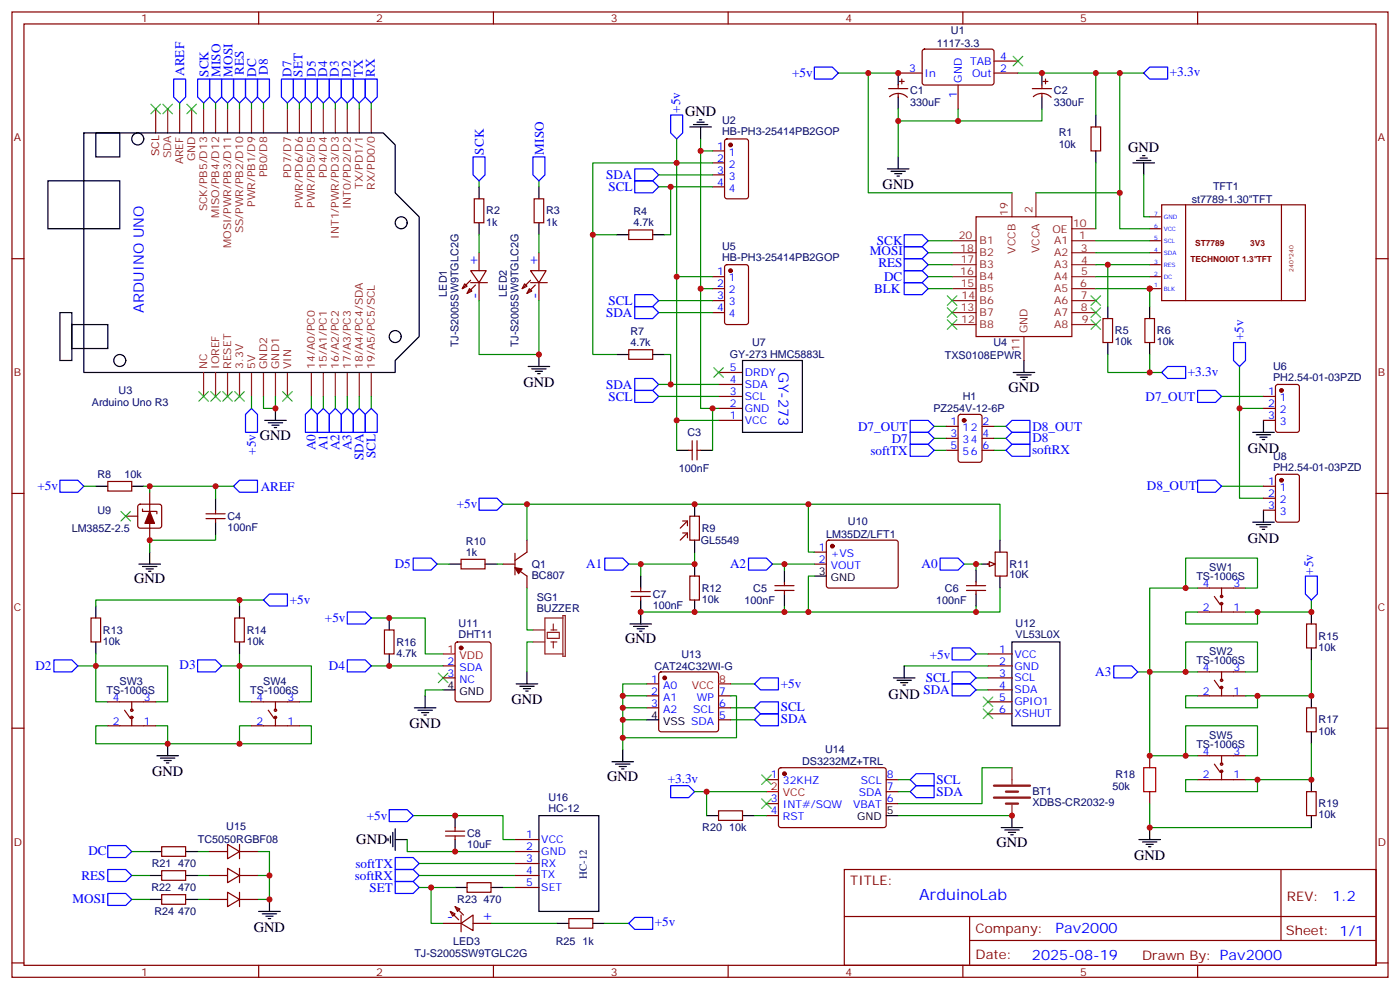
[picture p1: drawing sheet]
<svg xmlns="http://www.w3.org/2000/svg" width="412mm" height="292mm" viewBox="0 0 412 292" stroke-linecap="round" stroke-linejoin="round" font-family="sans-serif">
<g fill="none" stroke="#870000" stroke-width=".35">
<path d="M3.5 3.5h405.4v284.4h-405.4zM7.1 7.1h398.2v277.2h-398.2zM76.2 3.5v3.6M145.3 3.5v3.6M214.5 3.5v3.6M271.9 14.7l.4-.2h20.1l.4 .7-.1 9.4-.6 .4h-20l-.5-.7v-9.1zM283.6 3.5v3.6M292.8 18h7.1M352.8 3.5v3.6M264.6 21.5h7M282.2 25v7.1M292.8 21.5h7.1"/>
<path d="M304.1 26.1h5.6M304.4 28.5a3.8 3.8 0 0 1 5.2 .2M306.9 25v1.1M306.9 27.5v1.1M307.3 24h1.4M308 23.3v1.4M3.5 76.2h3.6M287.5 63.9h28.2v35.2h-28.2zM338.7 74.4h3.1M338.7 78h3.1M338.7 70.9h3.1M338.7 67.4h3.1"/>
<path d="M338.7 63.9h3.1M342.2 60.3h42.3v28.2h-42.3zM349.2 60.3v28.2M377.5 60.3v28.2M405.3 76.2h3.6M338.7 81.5h3.1M338.7 85h3.1M3.5 145.3h3.6M155.2 159.1v3.5l-3.5 2.5M405.3 145.3h3.6M135.8 164.7h7.1v2.9h-7.1zM148.2 166.2h3.5"/>
<path d="M151.7 163v6.3M151.7 167.2l3.5 2.5v3.5M284.7 173.9h5.6M284.7 172.5h5.6M287.5 171.4v1.1M287.5 173.9v1.1M290.7 166.2h1.8M293.2 162.6h3.5v7.1h-3.5zM3.5 214.5h3.6M405.3 214.5h3.6M248.7 256.1h156.6v28.2h-156.6zM377.3 256.1v20.9"/>
<path d="M248.7 270h156.5M285.6 277h119.6M285.6 270v14.1M3.5 283.6h3.6M76.2 284.3v3.6M145.3 284.3v3.6M214.5 284.3v3.6M283.6 284.3v3.6M352.8 284.3v3.6M405.3 283.6h3.6"/>
</g>
<g fill="none" stroke="#8c2424" stroke-width=".35">
<path d="M52.9 32.1v7.1M56.4 32.1v7.1M60 32.1v7.1M63.5 32.1v7.1M67 32.1v7.1M70.6 32.1v7.1M74.1 32.1v7.1M77.6 32.1v7.1M84.7 32.1v7.1M88.2 32.1v7.1M91.7 32.1v7.1M95.2 32.1v7.1"/>
<path d="M98.8 32.1v7.1M102.3 32.1v7.1M105.8 32.1v7.1M109.4 32.1v7.1M298.1 56.8v7.1M305.2 56.8v7.1M280.5 70.9h7M280.5 74.4h7M280.5 78h7M315.7 70.9h7.1M315.7 74.4h7.1M315.7 78h7.1"/>
<path d="M315.7 67.4h7.1M280.5 81.5h7M280.5 85h7M280.5 88.5h7M280.5 92.1h7M280.5 95.6h7M301.6 99.1v7.1M315.7 81.5h7.1M315.7 85h7.1M315.7 88.5h7.1M315.7 92.1h7.1M315.7 95.6h7.1"/>
<path d="M60 109.7v7.1M63.5 109.7v7.1M67 109.7v7.1M70.6 109.7v7.1M74.1 109.7v7.1M77.6 109.7v7.1M81.1 109.7v7.1M84.7 109.7v7.1M91.7 109.7v7.1M95.2 109.7v7.1M98.8 109.7v7.1M102.3 109.7v7.1"/>
<path d="M105.8 109.7v7.1M109.4 109.7v7.1M157 185.6h3.5M157 189.1h3.5M161.2 186.3h3.5v1.7h-3.5zM162.3 185.6h1.7M162.3 189.1h1.7M163 183.8v1.8M163 189.1v1.8M165.8 182h-5.3v10.6h5.3M165.8 181.3h.7v12h-.7z"/>
</g>
<path d="M49.4 32.1v7.1" fill="none" stroke="#933" stroke-width=".35"/>
<path d="M45.9 32.1v7.1" fill="none" stroke="#900" stroke-width=".35"/>
<g fill="none" stroke="#000" stroke-width=".35">
<path d="M24.7 39.2h88.2l3.5 3.5v14.1l7.1 7.1v35.2l-7.1 7.1v3.5h-91.7zM28.2 39.2h7.1v7h-7.1zM306.9 21.5v3.5M306.9 28.6v3.5M14.1 53.3h21.2v14.1h-21.2zM261.4 49.7h6.4M262.5 50.4h4.2M263.5 51.2h2.1M264.2 51.9h.7M264.6 46.2v3.5M333.7 48h6.4M334.8 47.3h4.2"/>
<path d="M335.8 46.6h2.2M336.5 45.9h.8M336.9 48v3.5M17.6 92.1h3.6v14.1h-3.6zM21.2 95.6h10.5v7.1h-10.5zM298.4 109.7h6.4M299.5 110.4h4.2M300.6 111.1h2.1M301.3 111.8h.7M301.6 106.2v3.5M294.6 159.1v3.5M132.3 166.2h3.5"/>
<path d="M142.9 166.2h3.5M287.5 167.9v3.5M287.5 175v3.5M289.3 166.2h3.5M294.6 169.7v3.5M155.2 197.9v3.5M185.6 183.8h6.3M186.6 184.5h4.3M187.7 185.2h2.1M188.4 185.9h.7M188.7 180.3v3.5M152 201.4h6.4"/>
<path d="M153.1 202.1h4.2M154.2 202.8h2.1M154.9 203.6h.7"/>
<circle cx="40.6" cy="40.9" r="1.76"/>
<circle cx="118.2" cy="65.6" r="1.76"/>
<circle cx="116.4" cy="99.1" r="1.76"/>
<circle cx="35.3" cy="106.2" r="1.76"/>
</g>
<g fill="none" stroke="#008700" stroke-width=".35">
<path d="M63.5 30.3v1.8M67 30.3v1.8M74.1 30.3v1.8M91.7 30.3v1.8M95.2 30.3v1.8M98.8 30.3v1.8M102.3 30.3v1.8M336.9 51.5v12.4h1.8M74.1 116.8v3.5M91.7 116.8v3.5M148.2 148.5h7v10.6M155.2 148.5h139.4v10.6"/>
<path d="M128.8 166.2h3.5M146.4 166.2h1.8M155.2 173.2v12.4h1.8M185.2 166.2h3.5M204.6 162.6v3.6h-15.9v3.5M294.6 173.2v7.1h-105.9M157 189.1h-1.8v8.8"/>
</g>
<g fill="none" stroke="#00f" stroke-width=".35">
<path d="M239.9 19.8h5.3l1.7 1.7-1.7 1.8h-5.3zM58.2 23.3h3.5v5.3l-1.7 1.7-1.8-1.7zM61.7 23.3h3.6v5.3l-1.8 1.7-1.8-1.7zM65.3 23.3h3.5v5.3l-1.8 1.7-1.7-1.7zM72.3 23.3h3.5v5.3l-1.7 1.7-1.8-1.7zM90 23.3h3.5v5.3l-1.8 1.7-1.7-1.7zM93.5 23.3h3.5v5.3l-1.8 1.7-1.7-1.7zM97 23.3h3.5v5.3l-1.7 1.7-1.8-1.7zM100.5 23.3h3.6v5.3l-1.8 1.7-1.8-1.7zM266.3 69.1h5.3l1.8 1.8-1.8 1.8h-5.3zM266.3 72.7h5.3l1.8 1.7-1.8 1.8h-5.3zM266.3 76.2h5.3l1.8 1.8-1.8 1.7h-5.3z"/>
<path d="M266.3 79.7h5.3l1.8 1.8-1.8 1.8h-5.3zM74.1 120.3l1.7 1.8v5.3h-3.5v-5.3zM91.7 120.3l1.8 1.8v5.3h-3.5v-5.3zM102.3 120.3l1.8 1.8v5.3h-3.6v-5.3zM141.1 146.8h5.3l1.8 1.7-1.8 1.8h-5.3zM121.7 164.4h5.3l1.8 1.8-1.8 1.7h-5.3zM178.2 164.4h5.2l1.8 1.8-1.8 1.7h-5.2z"/>
</g>
<path d="M151.7 167.2l2.1 .4-1 1.4z" fill="#870000" stroke="#870000" stroke-width=".35"/>
<path d="M291.4 165.5l1.8 .7-1.8 .7z" fill="#f0f0f0" stroke="#870000" stroke-width=".35"/>
<g fill="none" stroke="#000" stroke-width=".35">
<path d="M203.2 37.4h6.3M204.3 36.7h4.2M205.3 36h2.1M206 35.3h.7M206.4 37.4v3.5M264.6 21.5v3.5M264.6 28.6v3.5M322.8 33.9v3.5M141.1 55v3.6M158.7 55v3.6M322.8 44.4v3.6M141.1 65.6v3.5"/>
<path d="M158.7 65.6v3.5M181.7 69.1h3.5M192.3 69.1h3.5M326.3 90.3v3.5M338.7 90.3v3.5M155.6 107.9h6.3M156.6 108.7h4.3M157.7 109.4h2.1M158.4 110.1h.7M158.7 104.4v3.5M181.7 104.4h3.5M192.3 104.4h3.5"/>
<path d="M218.7 106.2h17.7v21.2h-17.7zM326.3 100.9v3.5M338.7 100.9v3.5M78 123.8h6.3M79 124.5h4.3M80.1 125.2h2.1M80.8 125.9h.7M81.1 120.3v3.5M199.3 132.6h3.5M206.4 132.6h3.5M369 127.4h6.4M370.1 128.1h4.2"/>
<path d="M371.1 128.8h2.1M371.8 129.5h.7M372.2 123.8v3.6M28.2 143.2h3.5M38.8 143.2h3.5M63.5 146.8v3.5M63.5 153.8v3.5M204.6 148.5v3.5M204.6 159.1v3.5M369 153.8h6.4M370.1 154.5h4.2M371.1 155.2h2.1"/>
<path d="M371.8 155.9h.7M372.2 150.3v3.5M28.2 178.5v3.5M40.9 166.2h6.4M42 166.9h4.2M43 167.6h2.2M43.7 168.3h.7M44.1 162.6v3.6M70.6 178.5v3.5M188.7 169.7v3.5M188.7 176.7v3.6M204.6 166.2v3.5"/>
<path d="M204.6 176.7v3.6M231.1 167.9v3.5M231.1 175v3.5M239.9 169.7h3.5M28.2 189.1v3.5M70.6 189.1v3.5M114.7 182v3.6M114.7 192.6v3.5M263.2 199.7h6.3M266.3 196.1v3.6M298.1 189.1h14.1v24.7h-14.1zM386.3 180.3v3.5"/>
<path d="M386.3 190.9v3.5M49.4 219.1v3.5M122.1 208.5h6.3M123.1 209.2h4.3M124.2 209.9h2.1M124.9 210.6h.7M125.2 205v3.5M130.5 203.2h3.6M190.5 212h3.5M264.2 200.4h4.3M265.3 201.1h2.1M266 201.8h.7"/>
<path d="M386.3 205v3.5M386.3 215.5v3.6M46.2 222.6h6.4M47.3 223.3h4.2M48.3 224h2.1M49 224.7h.7M180.3 224.4h6.3M181.3 225.1h4.3M182.4 225.8h2.1M183.1 226.5h.7M183.4 220.8v3.6M386.3 229.7v3.5"/>
<path d="M44.1 250.8h3.5M44.1 257.9h3.5M54.7 250.8h3.5M54.7 257.9h3.5M114.3 246.9v.7M115 246.2v2.2M115.7 245.2v4.2M116.4 247.3h3.5M116.4 244.1v6.4M134.1 240.2v3.6M134.1 247.3v3.5M158.7 240.2h17.7v28.3h-17.7z"/>
<path d="M208.1 240.2h3.6M218.7 240.2h3.5M261.1 240.2h3.5M294.9 243.8h6.4M296 244.5h4.2M297 245.2h2.2M297.7 245.9h.7M298.1 240.2v3.6M335.5 247.3h6.3M336.5 248h4.3M337.6 248.7h2.1M338.3 249.4h.7"/>
<path d="M338.7 243.8v3.5M386.3 240.2v3.6M44.1 264.9h3.5M54.7 264.9h3.5M76.2 268.5h6.3M77.3 269.2h4.2M78.3 269.9h2.1M79 270.6h.7M79.4 264.9v3.6M134.1 261.4h3.5M144.6 261.4h3.6M164 272h3.6"/>
<path d="M174.6 272h3.6"/>
</g>
<g fill="none" stroke="#870000" stroke-width=".35">
<path d="M261.8 26.1h5.6M262 28.5a3.8 3.8 0 0 1 5.3 .2M264.6 25v1.1M264.6 27.5v1.1M264.9 24h1.4M265.6 23.3v1.4M321.4 37.4h2.8v7h-2.8zM139.7 58.6h2.8v7h-2.8zM157.3 58.6h2.9v7h-2.9zM209.9 44.4h3.5M209.9 48h3.5M209.9 51.5h3.5"/>
<path d="M209.9 55h3.5M213.7 41.1l.4-.2h5.7l.6 .5 .1 16.5-.5 .6-5.9 .1-.6-.5-.1-16.5zM138.6 79.7h4.6l-2.1 3.6zM141.1 74.4v5.3M156.3 79.7h4.6l-2.2 3.6zM158.7 74.4v5.3M185.2 67.7h7.1v2.9h-7.1zM213.7 78.2l.4-.2h5.7l.6 .4 .1 16.5-.5 .6-5.9 .1-.6-.5-.1-16.4zM136.9 83.6l.7 .7-1.4 .7zM138.3 85l.7 .7-1.4 .7zM138.6 82.5l-2.4 2.5M138.6 83.3h5"/>
<path d="M140.1 84l-2.5 2.4M141.1 83.3v5.2M154.5 83.6l.7 .7-1.4 .7zM155.9 85l.7 .7-1.4 .7zM156.3 83.3h4.9M156.3 82.5l-2.5 2.5M157.7 84l-2.5 2.4M158.7 83.3v5.2M209.9 81.5h3.5M209.9 85h3.5M209.9 88.5h3.5M209.9 92.1h3.5"/>
<path d="M324.9 93.8h2.8v7.1h-2.8zM337.3 93.8h2.8v7.1h-2.8zM185.2 103h7.1v2.8h-7.1zM211.7 116.8h7M211.7 113.2h7M211.7 109.7h7M372.2 116.8h3.5M375.9 113.4l.5-.2h5.7l.6 .5 .1 12.9-.5 .7-5.9 .1-.6-.5-.1-13zM202.8 132.6h1.1M203.9 129.8v5.7M205.3 132.6h1.1M205.3 129.8v5.7"/>
<path d="M211.7 123.8h7M211.7 120.3h7M278.7 125.6h3.5M278.7 132.6h3.5M278.7 129.1h3.5M282.5 122.3l.4-.2h5.7l.6 .4 .1 13-.5 .6-5.9 .1-.6-.5-.1-12.9zM289.3 125.6h3.5M289.3 132.6h3.5M289.3 129.1h3.5M372.2 123.8h3.5M372.2 120.3h3.5M375.9 139.9l.5-.2h5.7l.6 .4 .1 13-.5 .7h-5.9l-.6-.5-.1-12.9z"/>
<path d="M31.7 141.8h7.1v2.8h-7.1zM37 152h3.6M40.8 148.7l.5-.2h5.6l.5 .2 .2 .5v5.7l-.2 .5-.5 .2h-5.6l-.5-.3-.2-.4v-5.7zM42 149.9v.7h4.2v.7M44.1 145v14.1M60.7 151.3h5.6M60.7 152.8h5.6M63.5 150.3v1M63.5 152.8v1M201.1 153.5h1.4v1.4M201.1 157h1.4v1.4M202.5 153.5l-2.1 2.1"/>
<path d="M202.5 157l-2.1 2.1M203.2 152h2.8v7.1h-2.8zM243.7 159.3l.4-.2 20.1 .1 .4 .6-.1 13-.6 .4-20.1-.1-.4-.6v-12.7zM372.2 143.2h3.5M372.2 146.8h3.5M372.2 150.3h3.5M185.9 175.7h5.7M185.9 174.3h5.7M188.7 173.2v1.1M188.7 175.7v1M203.2 169.7h2.8v7h-2.8zM228.2 173.9h5.7"/>
<path d="M228.2 172.5h5.7M231.1 171.4v1.1M231.1 173.9v1.1M239.9 162.6h3.5M239.9 166.2h3.5M352.8 173.2h14.1M357.7 175.7l1.8 2.5M359.8 173.2v2.5M359.8 177.8v2.5M26.8 182h2.8v7.1h-2.8zM69.1 182h2.9v7.1h-2.9zM113.2 185.6h2.9v7h-2.9z"/>
<path d="M130.5 196.1h3.6M130.5 199.7h3.6M134.3 189.3l.5-.2h9.1l.7 .4v16.5l-.4 .7h-9.4l-.7-.4v-16.5zM194.3 198.1l.4-.2h16.3l.5 .2 .2 .5v16.2l-.3 .5-.4 .2h-16.3l-.5-.2-.2-.5v-16.2zM291 192.6h7.1M291 196.1h7.1M291 199.7h7.1M352.8 180.3h14.1M352.8 197.9h14.1M359.8 197.9v2.5M384.9 183.8h2.8v7.1h-2.8zM31.7 213.8h14.2"/>
<path d="M31.7 206.7h14.2M36.7 209.2l1.8 2.5M38.8 206.7v2.5M38.8 211.3v2.5M74.1 213.8h14.1M74.1 206.7h14.1M79 209.2l1.8 2.5M81.1 206.7v2.5M81.1 211.3v2.5M190.5 201.4h3.5M190.5 205h3.5M190.5 208.5h3.5"/>
<path d="M211.7 205h3.5M211.7 208.5h3.5M211.7 212h3.5M291 206.7h7.1M291 203.2h7.1M291 210.3h7.1M352.8 205h14.1M357.7 200.4l1.8 2.4M359.8 202.5v2.5M384.9 208.5h2.8v7h-2.8zM211.7 238.8h7v2.9h-7zM225.8 229.7h3.5"/>
<path d="M225.8 236.7h3.5M229.5 226.3l.5-.2 30.6 .1 .5 .6-.1 16.5-.7 .5-30.6-.1-.4-.6v-16.3zM261.1 229.7h3.5M261.1 236.7h3.5M261.1 233.2h3.5M338.7 222.6v3.5M338.7 233.2v3.5M352.8 229.7h14.1M352.8 222.6h14.1M357.7 225.1l1.8 2.4M359.8 222.6v2.5M359.8 227.2v2.5"/>
<path d="M384.9 233.2h2.8v7h-2.8zM47.6 249.4h7.1v2.8h-7.1zM47.6 256.5h7.1v2.8h-7.1zM61.7 250.8h5.3M61.7 257.9h5.3M67 248.7l3.6 2.1-3.6 2.1zM67 255.8l3.6 2.1-3.6 2.1zM70.6 248.7v4.2M70.6 255.8v4.2M70.6 250.8h5.2M70.6 257.9h5.2M131.2 246.2h5.7"/>
<path d="M131.2 244.8h5.7M134.1 243.8v1M134.1 246.2v1.1M137.6 260h7v2.8h-7zM151.7 250.8h7M151.7 257.9h7M151.7 247.3h7M151.7 254.4h7M225.8 240.2h3.5M47.6 263.5h7.1v2.8h-7.1zM61.7 264.9h5.3M67 262.8l3.6 2.1-3.6 2.2z"/>
<path d="M70.6 262.8v4.3M70.6 264.9h5.2M130.5 272h5.3M132.6 268.5l1.5 .7-.8 .7zM132.6 268.5l2.5 2.4M134.1 267.1l1.4 .7-.7 .7zM134.1 267.1l2.4 2.4M135.8 272l3.5-2.5v4.6zM135.8 269.5v5M139.3 272h5.3M151.7 261.4h7M167.6 270.6h7v2.8h-7z"/>
<circle cx="359.8" cy="175.7" r=".35"/>
<circle cx="359.8" cy="177.8" r=".35"/>
<circle cx="38.8" cy="209.2" r=".35"/>
<circle cx="38.8" cy="211.3" r=".35"/>
<circle cx="81.1" cy="209.2" r=".35"/>
<circle cx="81.1" cy="211.3" r=".35"/>
<circle cx="359.8" cy="200.4" r=".35"/>
<circle cx="359.8" cy="202.5" r=".35"/>
<circle cx="359.8" cy="225.1" r=".35"/>
<circle cx="359.8" cy="227.2" r=".35"/>
</g>
<g fill="none" stroke="#00f" stroke-width=".35">
<path d="M338.7 19.8h5.3v3.5h-5.3l-1.8-1.8zM51.2 23.3h3.5v5.3l-1.8 1.7-1.7-1.7zM68.8 23.3h3.5v5.3l-1.7 1.7-1.8-1.7zM75.8 23.3h3.6v5.3l-1.8 1.7-1.8-1.7zM82.9 23.3h3.5v5.3l-1.7 1.7-1.8-1.7zM86.4 23.3h3.6v5.3l-1.8 1.7-1.8-1.7zM104.1 23.3h3.5v5.3l-1.8 1.7-1.7-1.7zM107.6 23.3h3.5v5.3l-1.7 1.7-1.8-1.7zM197.6 33.9h3.5v5.3l-1.8 1.7-1.7-1.7zM139.3 46.2h3.6v5.3l-1.8 1.8-1.8-1.8zM157 46.2h3.5v5.3l-1.8 1.8-1.7-1.8zM187 49.7h5.3l1.7 1.8-1.7 1.8h-5.3z"/>
<path d="M187 53.3h5.3l1.7 1.7-1.7 1.8h-5.3zM187 90.3h5.3l1.7 1.8-1.7 1.7h-5.3zM187 86.8h5.3l1.7 1.7-1.7 1.8h-5.3zM266.3 83.3h5.3l1.8 1.7-1.8 1.8h-5.3zM187 111.5h5.3l1.7 1.7-1.7 1.8h-5.3zM187 115h5.3l1.7 1.8-1.7 1.7h-5.3zM342.2 109.7l1.8-1.8h5.2v3.6h-5.2zM352.8 115h5.3l1.7 1.8-1.7 1.7h-5.3zM363.4 100.9h3.5v5.3l-1.8 1.7-1.7-1.7zM95.2 120.3l1.8 1.8v5.3h-3.5v-5.3zM98.8 120.3l1.7 1.8v5.3h-3.5v-5.3zM104.1 122.1l1.7-1.8 1.8 1.8v5.3h-3.5z"/>
<path d="M109.4 120.3l1.7 1.8v5.3h-3.5v-5.3zM268.1 123.8h5.3l1.8 1.8-1.8 1.8h-5.3zM268.1 127.4h5.3l1.8 1.7-1.8 1.8h-5.3zM268.1 130.9h5.3l1.8 1.7-1.8 1.8h-5.3zM296.3 125.6l1.8-1.8h5.3v3.6h-5.3zM296.3 132.6l1.8-1.7h5.3v3.5h-5.3zM298.1 127.4h5.3v3.5h-5.3l-1.8-1.8zM17.6 141.5h5.3l1.8 1.7-1.8 1.8h-5.3zM68.8 143.2l1.8-1.7h5.2v3.5h-5.2zM352.8 141.5h5.3l1.7 1.7-1.7 1.8h-5.3zM77.6 176.7l1.8-1.7h5.3v3.5h-5.3zM220.5 164.4h5.3l1.7 1.8-1.7 1.7h-5.3z"/>
<path d="M276.9 164.4h5.3l1.8 1.8-1.8 1.7h-5.3zM384.5 169.7h3.6v5.3l-1.8 1.7-1.8-1.7zM15.9 194.4h5.3l1.7 1.7-1.7 1.8h-5.3zM58.2 194.4h5.3l1.8 1.7-1.8 1.8h-5.3zM102.3 194.4h5.3l1.8 1.7-1.8 1.8h-5.3zM102.3 180.3h5.3l1.8 1.7-1.8 1.8h-5.3zM280.5 197.9h5.3l1.7 1.8-1.7 1.7h-5.3zM280.5 190.9h5.3l1.7 1.7-1.7 1.8h-5.3zM328.1 196.1h5.3l1.7 1.8-1.7 1.8h-5.3zM222.2 212l1.8-1.7h5.3v3.5h-5.3zM222.2 208.5l1.8-1.8h5.3v3.6h-5.3zM222.2 201.4l1.8-1.7h5.3v3.5h-5.3z"/>
<path d="M280.5 201.4h5.3l1.7 1.8-1.7 1.8h-5.3zM114.7 238.5h5.2l1.8 1.7-1.8 1.8h-5.2zM197.6 231.4h5.2l1.8 1.8-1.8 1.7h-5.2zM268.1 229.7l1.8-1.8h5.3v3.5h-5.3zM268.1 233.2l1.8-1.8h5.3v3.5h-5.3zM31.7 256.1h5.3l1.8 1.8-1.8 1.7h-5.3zM31.7 249.1h5.3l1.8 1.7-1.8 1.8h-5.3zM116.4 256.1h5.3l1.8 1.8-1.8 1.7h-5.3zM116.4 252.6h5.3l1.8 1.8-1.8 1.7h-5.3zM116.4 259.6h5.3l1.8 1.8-1.8 1.8h-5.3zM31.7 263.2h5.3l1.8 1.7-1.8 1.8h-5.3zM187 270.2h5.3v3.6h-5.3l-1.8-1.8z"/>
</g>
<g fill="none" stroke="#008700" stroke-width=".35">
<path d="M52.9 30.3v1.8M60 30.3v1.8M70.6 30.3v1.8M77.6 30.3v1.8M84.7 30.3v1.8M88.2 30.3v1.8M105.8 30.3v1.8M109.4 30.3v1.8M246.9 21.5h17.7M255.8 21.5v35.3h42.3M264.6 32.1v14.1M282.2 32.1v3.5"/>
<path d="M299.9 21.5h37M306.9 32.1v3.5h-42.3M322.8 21.5v12.4M329.8 21.5v35.3h-24.6M141.1 53.3v1.7M158.7 53.3v1.7M194 51.5h15.9M194 55h15.9M197.6 55v14.1h-1.8M199.3 40.9v7.1h10.6M206.4 40.9v3.5h3.5M206.4 44.4v40.6h3.5"/>
<path d="M322.8 48v19.4M329.8 56.8v10.6h8.9M141.1 69.1v5.3M158.7 69.1v5.3M174.6 69.1v-21.1h24.7v33.5h10.6M181.7 69.1h-7.1v35.3h7.1M273.4 70.9h7.1M273.4 74.4h7.1M273.4 78h7.1M322.8 70.9h15.9M322.8 74.4h15.9M322.8 78h15.9"/>
<path d="M326.3 78v12.3M141.1 88.5v15.9h17.6v-15.9M194 88.5h15.9M194 92.1h15.9M199.3 81.5v42.3h12.4M206.4 85v35.3h5.3M273.4 81.5h7.1M273.4 85h7.1M322.8 81.5h15.9M322.8 85h15.9v5.3M77.6 116.8v3.5h3.5v-3.5M95.2 116.8v3.5"/>
<path d="M98.8 116.8v3.5M102.3 116.8v3.5M105.8 116.8v3.5M109.4 116.8v3.5M194 113.2h17.7M194 116.8h17.7M195.8 104.4h1.8v8.8M326.3 104.4v5.3h12.4M338.7 104.4v5.3h3.5M359.8 116.8h12.4M365.1 107.9v12.4M199.3 123.8v8.8"/>
<path d="M209.9 120.3v12.3M275.2 125.6h3.5M275.2 129.1h3.5M275.2 132.6h3.5M292.8 125.6h3.5M292.8 129.1h3.5M292.8 132.6h3.5M372.2 120.3h-7.1v26.5h7.1M24.7 143.2h3.5M42.3 143.2h1.8v1.8M44.1 143.2h24.7M63.5 157.3v1.8h-19.4v3.5"/>
<path d="M63.5 143.2v3.6M238.1 148.5v14.1h1.8M359.8 143.2h12.4M28.2 178.5v-1.8h42.4v1.8M70.6 176.7h7M227.5 166.2h12.4M231.1 166.2v1.7M231.1 178.5v1.8M239.9 169.7h-1.8v10.6M284 166.2h3.5M287.5 178.5v1.8M289.3 166.2h-1.8v1.7"/>
<path d="M349.2 173.2h-10.5v24.7h10.5M352.8 173.2h-3.6v-8.8h21.2v8.8h-3.5M386.3 176.7v3.6h-15.9M28.2 192.6v3.5h-5.3M70.6 192.6v3.5h-5.3M109.4 182h15.8v10.6h5.3M109.4 196.1h21.1M266.3 196.1h24.7M287.5 199.7h3.5M287.5 192.6h3.5M335.1 197.9h3.6v24.7h10.5M352.8 180.3h-3.6v3.5h21.2v-3.5h-3.5"/>
<path d="M352.8 197.9h-3.6v-8.8h21.2v8.8h-3.5M386.3 194.4v10.6h-15.9M31.7 206.7h-3.5v-10.6h21.2v10.6h-3.5M31.7 213.8h-3.5v5.3h21.2v-5.3h-3.5M49.4 219.1h21.2M74.1 206.7h-3.5v-10.6h21.1v10.6h-3.5M74.1 213.8h-3.5v5.3h21.1v-5.3h-3.5M130.5 203.2h-5.3v1.8M183.4 208.5h7.1M183.4 205h7.1M190.5 212h-7.1v8.8M190.5 201.4h-7.1v10.6"/>
<path d="M215.2 205h1.8v12.3h-33.6M215.2 201.4h7M215.2 208.5h7M215.2 212h7M287.5 203.2h3.5M352.8 205h-3.6v3.5h21.2v-3.5h-3.5M386.3 219.1v10.6h-15.9M204.6 233.2h21.2M208.1 233.2v7M264.6 229.7h3.5M264.6 233.2h3.5M298.1 226.1h-8.8v10.6h-24.7"/>
<path d="M338.7 236.7v7.1h47.6M352.8 222.6h-3.6v-8.8h21.2v8.8h-3.5M352.8 229.7h-3.6v3.5h21.2v-3.5h-3.5M38.8 257.9h5.3M38.8 250.8h5.3M58.2 257.9h3.5M58.2 250.8h3.5M75.8 250.8h3.6v14.1h-3.6M75.8 257.9h3.6M119.9 247.3v3.5h31.8M121.7 240.2h26.5v7.1h3.5M123.5 257.9h28.2"/>
<path d="M123.5 254.4h28.2M222.2 240.2h3.6M264.6 240.2h33.5M38.8 264.9h5.3M58.2 264.9h3.5M123.5 261.4h10.6M127 261.4v10.6h3.5M144.6 272h19.4M148.2 261.4h3.5M178.2 272h7"/>
</g>
<g fill="#870000" stroke="#870000" stroke-width=".35">
<path d="M44.1 150.6l1.4 3.6h-2.8z"/>
<circle cx="245.2" cy="160.9" r=".53"/>
<circle cx="215.2" cy="42.7" r=".53"/>
<circle cx="215.2" cy="79.7" r=".53"/>
<circle cx="284" cy="123.8" r=".53"/>
<circle cx="195.8" cy="199.7" r=".53"/>
<circle cx="377.5" cy="141.5" r=".53"/>
<circle cx="377.5" cy="115" r=".53"/>
<circle cx="231.1" cy="227.9" r=".53"/>
<circle cx="135.8" cy="190.9" r=".53"/>
</g>
<path d="M130.5 192.6h3.6M211.7 201.4h3.5M225.8 233.2h3.5" fill="none" stroke="#f00" stroke-width=".35"/>
<path d="M336.9 226.1h3.5v7.1h-3.5z" fill="none" stroke="#a10000" stroke-width=".35"/>
<g fill="none" stroke="#3c3" stroke-width=".35">
<path d="M298.4 16.6l2.9 2.8M301.3 16.6l-2.9 2.8M44.4 30.7l2.9 2.8M47.3 30.7l-2.9 2.8M48 30.7l2.8 2.8M50.8 30.7l-2.8 2.8M55 30.7l2.9 2.8M57.9 30.7l-2.9 2.8M279 87.1l2.9 2.9M279 90.7l2.9 2.8M279 94.2l2.9 2.8M281.9 87.1l-2.9 2.9"/>
<path d="M281.9 90.7l-2.9 2.8M281.9 94.2l-2.9 2.8M321.4 87.1l2.8 2.9M321.4 90.7l2.8 2.8M321.4 94.2l2.8 2.8M324.2 87.1l-2.8 2.9M324.2 90.7l-2.8 2.8M324.2 94.2l-2.8 2.8M58.6 115.4l2.8 2.8M61.4 115.4l-2.8 2.8M62.1 115.4l2.8 2.8M64.9 115.4l-2.8 2.8"/>
<path d="M65.6 115.4l2.8 2.8M68.4 115.4l-2.8 2.8M69.1 115.4l2.9 2.8M72 115.4l-2.9 2.8M83.3 115.4l2.8 2.8M86.1 115.4l-2.8 2.8M210.3 108.3l2.8 2.8M213.1 108.3l-2.8 2.8M35.6 150.6l2.9 2.9M38.5 150.6l-2.9 2.9M129.1 198.3l2.8 2.8M131.9 198.3l-2.8 2.8"/>
<path d="M289.6 205.3l2.9 2.8M289.6 208.8l2.9 2.9M292.5 205.3l-2.9 2.8M292.5 208.8l-2.9 2.9M224.4 228.2l2.8 2.9M224.4 235.3l2.8 2.8M227.2 228.2l-2.8 2.9M227.2 235.3l-2.8 2.8"/>
</g>
<path d="M292.8 231.4h10.6M292.8 234.9h10.6M296.3 233.2h3.6M296.3 236.7h3.6" fill="none" stroke="#8c2424" stroke-width=".71"/>
<path d="M298.1 226.1v5M298.1 236.7v3.5" fill="none" stroke="#8c2424" stroke-width=".35"/>
<g fill="#c00">
<circle cx="188.7" cy="166.2" r=".88"/>
<circle cx="204.6" cy="148.5" r=".88"/>
<circle cx="287.5" cy="180.3" r=".88"/>
<circle cx="155.2" cy="148.5" r=".88"/>
<circle cx="204.6" cy="166.2" r=".88"/>
<circle cx="204.6" cy="180.3" r=".88"/>
<circle cx="188.7" cy="180.3" r=".88"/>
<circle cx="287.5" cy="166.2" r=".88"/>
<circle cx="238.1" cy="148.5" r=".88"/>
<circle cx="238.1" cy="180.3" r=".88"/>
<circle cx="231.1" cy="180.3" r=".88"/>
<circle cx="231.1" cy="166.2" r=".88"/>
<circle cx="206.4" cy="44.4" r=".88"/>
<circle cx="199.3" cy="48" r=".88"/>
<circle cx="199.3" cy="81.5" r=".88"/>
<circle cx="206.4" cy="85" r=".88"/>
<circle cx="70.6" cy="176.7" r=".88"/>
<circle cx="28.2" cy="196.1" r=".88"/>
<circle cx="70.6" cy="196.1" r=".88"/>
<circle cx="70.6" cy="219.1" r=".88"/>
<circle cx="49.4" cy="219.1" r=".88"/>
<circle cx="79.4" cy="264.9" r=".88"/>
<circle cx="79.4" cy="257.9" r=".88"/>
<circle cx="183.4" cy="217.3" r=".88"/>
<circle cx="183.4" cy="212" r=".88"/>
<circle cx="183.4" cy="205" r=".88"/>
<circle cx="183.4" cy="208.5" r=".88"/>
<circle cx="365.1" cy="120.3" r=".88"/>
<circle cx="349.3" cy="173.2" r=".88"/>
<circle cx="349.3" cy="197.9" r=".88"/>
<circle cx="349.3" cy="222.6" r=".88"/>
<circle cx="338.7" cy="197.9" r=".88"/>
<circle cx="338.7" cy="222.6" r=".88"/>
<circle cx="338.7" cy="243.8" r=".88"/>
<circle cx="370.4" cy="229.7" r=".88"/>
<circle cx="386.3" cy="229.7" r=".88"/>
<circle cx="370.4" cy="205" r=".88"/>
<circle cx="370.4" cy="180.3" r=".88"/>
<circle cx="386.3" cy="180.3" r=".88"/>
<circle cx="158.8" cy="104.4" r=".88"/>
<circle cx="197.6" cy="55" r=".88"/>
<circle cx="197.6" cy="113.2" r=".88"/>
<circle cx="209.9" cy="120.3" r=".88"/>
<circle cx="199.3" cy="123.8" r=".88"/>
<circle cx="174.6" cy="69.1" r=".88"/>
<circle cx="81.1" cy="120.3" r=".88"/>
<circle cx="264.6" cy="21.5" r=".88"/>
<circle cx="255.8" cy="21.5" r=".88"/>
<circle cx="306.9" cy="21.5" r=".88"/>
<circle cx="329.8" cy="21.5" r=".88"/>
<circle cx="329.8" cy="56.8" r=".88"/>
<circle cx="208.1" cy="233.2" r=".88"/>
<circle cx="298.1" cy="240.2" r=".88"/>
<circle cx="338.7" cy="85" r=".88"/>
<circle cx="338.7" cy="109.7" r=".88"/>
<circle cx="326.3" cy="78" r=".88"/>
<circle cx="386.3" cy="205" r=".88"/>
<circle cx="134.1" cy="250.8" r=".88"/>
<circle cx="134.1" cy="240.2" r=".88"/>
<circle cx="114.7" cy="196.1" r=".88"/>
<circle cx="114.7" cy="182" r=".88"/>
<circle cx="44.1" cy="159.1" r=".88"/>
<circle cx="264.6" cy="35.6" r=".88"/>
<circle cx="282.2" cy="35.6" r=".88"/>
<circle cx="322.8" cy="21.5" r=".88"/>
<circle cx="44.1" cy="143.2" r=".88"/>
<circle cx="63.5" cy="143.2" r=".88"/>
<circle cx="127" cy="261.4" r=".88"/>
</g>
<text font-size="4.6" fill="#00f" x="270.8" y="265.1">ArduinoLab</text>
<g font-size="4.2">
<text x="201.8" y="34.1">GND</text>
<text x="332.3" y="44.7">GND</text>
<text x="260" y="55.7">GND</text>
<text x="154.2" y="113.9">GND</text>
<text x="297" y="115.4">GND</text>
<text x="76.6" y="129.5">GND</text>
<text x="367.6" y="133.5">GND</text>
<text x="367.6" y="159.9">GND</text>
<text x="39.5" y="171.8">GND</text>
<text x="184.1" y="189.4">GND</text>
<text x="150.6" y="207.4">GND</text>
<text x="261.8" y="205.8">GND</text>
<text x="120.7" y="214.4">GND</text>
<text x="44.8" y="228.5">GND</text>
<text x="178.9" y="230">GND</text>
<text x="105" y="248.7">GND</text>
<text x="293.5" y="249.4">GND</text>
<text x="334.1" y="253.4">GND</text>
<text x="74.8" y="274.4">GND</text>
</g>
<g font-size="4.2" fill="#00f">
<text x="140.8" y="78.2" transform="rotate(-90 140.8 78.2)">+</text>
<text x="158.4" y="78.2" transform="rotate(-90 158.4 78.2)">+</text>
<text x="141.1" y="88" transform="rotate(-90 141.1 88)">-</text>
<text x="158.8" y="88" transform="rotate(-90 158.8 88)">-</text>
<text x="42.3" y="92.1" transform="rotate(-90 42.3 92.1)">ARDUINO UNO</text>
<text x="229.3" y="109.7" transform="rotate(90 229.3 109.7)">GY-273</text>
<text x="392.5" y="265.4">1.2</text>
<text x="131.6" y="271.4">-</text>
<text x="141.9" y="271">+</text>
<text x="310.9" y="274.9">Pav2000</text>
<text x="304" y="282.7">2025-08-19</text>
</g>
<g font-size="3.9" fill="#00f">
<text x="54.2" y="22.3" transform="rotate(-90 54.2 22.3)">AREF</text>
<text x="61.4" y="22.6" transform="rotate(-90 61.4 22.6)">SCK</text>
<text x="64.9" y="22.6" transform="rotate(-90 64.9 22.6)">MISO</text>
<text x="68.4" y="22.6" transform="rotate(-90 68.4 22.6)">MOSI</text>
<text x="71.8" y="21.9" transform="rotate(-90 71.8 21.9)">RES</text>
<text x="75.5" y="22.6" transform="rotate(-90 75.5 22.6)">DC</text>
<text x="78.8" y="21.9" transform="rotate(-90 78.8 21.9)">D8</text>
<text x="85.9" y="22.6" transform="rotate(-90 85.9 22.6)">D7</text>
<text x="89.1" y="22.6" transform="rotate(-90 89.1 22.6)">SET</text>
<text x="93.1" y="22.6" transform="rotate(-90 93.1 22.6)">D5</text>
<text x="96.3" y="22.6" transform="rotate(-90 96.3 22.6)">D4</text>
<text x="99.9" y="22.6" transform="rotate(-90 99.9 22.6)">D3</text>
<text x="103.4" y="22.6" transform="rotate(-90 103.4 22.6)">D2</text>
<text x="106.9" y="22.6" transform="rotate(-90 106.9 22.6)">TX</text>
<text x="110.4" y="22.6" transform="rotate(-90 110.4 22.6)">RX</text>
<text x="233.3" y="22.8">+5v</text>
<text x="344.6" y="22.4">+3.3v</text>
<text x="200.4" y="33.2" transform="rotate(-90 200.4 33.2)">+5v</text>
<text x="142.5" y="45.5" transform="rotate(-90 142.5 45.5)">SCK</text>
<text x="160.2" y="45.5" transform="rotate(-90 160.2 45.5)">MISO</text>
<text x="178.5" y="52.7">SDA</text>
<text x="179.2" y="56.3">SCL</text>
<text x="256.2" y="75.1">MOSI</text>
<text x="258.3" y="72.1">SCK</text>
<text x="258.7" y="78.7">RES</text>
<text x="260.4" y="82.7">DC</text>
<text x="179.2" y="89.8">SCL</text>
<text x="257.5" y="86.2">BLK</text>
<text x="178.5" y="93.3">SDA</text>
<text x="366.3" y="100.2" transform="rotate(-90 366.3 100.2)">+5v</text>
<text x="349.9" y="110.6">+3.3v</text>
<text x="178.5" y="114.5">SDA</text>
<text x="179.2" y="118">SCL</text>
<text x="337.4" y="118">D7_OUT</text>
<text x="252.8" y="126.9">D7_OUT</text>
<text x="262.7" y="130.4">D7</text>
<text x="304.1" y="130.3">D8</text>
<text x="304.1" y="126.8">D8_OUT</text>
<text x="75.3" y="133.9" transform="rotate(-90 75.3 133.9)">+5v</text>
<text x="93" y="132.7" transform="rotate(-90 93 132.7)">A0</text>
<text x="96.5" y="132.7" transform="rotate(-90 96.5 132.7)">A1</text>
<text x="100" y="132.7" transform="rotate(-90 100 132.7)">A2</text>
<text x="103.5" y="132.7" transform="rotate(-90 103.5 132.7)">A3</text>
<text x="107.1" y="135.6" transform="rotate(-90 107.1 135.6)">SDA</text>
<text x="110.6" y="135" transform="rotate(-90 110.6 135)">SCL</text>
<text x="256.4" y="133.9">softTX</text>
<text x="304" y="133.9">softRX</text>
<text x="11" y="144.5">+5v</text>
<text x="76.8" y="144.5">AREF</text>
<text x="134.5" y="149.8">+5v</text>
<text x="337.9" y="144.4">D8_OUT</text>
<text x="116.3" y="167.4">D5</text>
<text x="172.7" y="167.4">A1</text>
<text x="215" y="167.4">A2</text>
<text x="271.5" y="167.4">A0</text>
<text x="386.9" y="169.3" transform="rotate(-90 386.9 169.3)">+5v</text>
<text x="85.4" y="177.9">+5v</text>
<text x="95.7" y="183.3">+5v</text>
<text x="10.4" y="197.4">D2</text>
<text x="52.9" y="197.2">D3</text>
<text x="96.9" y="197.4">D4</text>
<text x="273.9" y="194">+5v</text>
<text x="230" y="202.6">+5v</text>
<text x="272.7" y="200.9">SCL</text>
<text x="322.6" y="199.1">A3</text>
<text x="230" y="209.4">SCL</text>
<text x="272" y="204.4">SDA</text>
<text x="230" y="212.9">SDA</text>
<text x="196.7" y="230.7">+3.3v</text>
<text x="275.9" y="231">SCL</text>
<text x="275.9" y="234.5">SDA</text>
<text x="108.1" y="241.5">+5v</text>
<text x="26.1" y="251.9">DC</text>
<text x="104.7" y="255.6">softTX</text>
<text x="24" y="259.1">RES</text>
<text x="104.5" y="259.1">softRX</text>
<text x="108.8" y="262.7">SET</text>
<text x="21.4" y="266">MOSI</text>
<text x="192.9" y="272.9">+5v</text>
</g>
<g font-size="3.9" fill="#800">
<text x="250.5" y="260.7">TITLE:</text>
<text x="379.1" y="265.4">REV:</text>
<text x="287.4" y="274.9">Company:</text>
<text x="378.7" y="275.5">Sheet: 1/1</text>
<text x="287.4" y="282.6">Date:</text>
<text x="336.4" y="282.7">Drawn By: Pav2000</text>
</g>
<g font-size="3.2" fill="#800">
<text x="41.6" y="6.5">1</text>
<text x="110.8" y="6.5">2</text>
<text x="179.9" y="6.5">3</text>
<text x="249.1" y="6.5">4</text>
<text x="318.2" y="6.5">5</text>
<text x="4.1" y="41.6">A</text>
<text x="405.9" y="41.6">A</text>
<text x="4.1" y="110.8">B</text>
<text x="405.9" y="110.8">B</text>
<text x="4.1" y="179.9">C</text>
<text x="405.9" y="179.9">C</text>
<text x="4.1" y="249.1">D</text>
<text x="405.9" y="249.1">D</text>
<text x="41.6" y="287.3">1</text>
<text x="110.8" y="287.3">2</text>
<text x="179.9" y="287.3">3</text>
<text x="249.1" y="287.3">4</text>
<text x="318.2" y="287.3">5</text>
</g>
<g font-size="3.2" fill="#000080">
<text x="280.1" y="10.1">U1</text>
<text x="276" y="13.7">1117-3.3</text>
<text x="268.1" y="27.8">C1</text>
<text x="310.4" y="27.8">C2</text>
<text x="268.1" y="31.1">330uF</text>
<text x="310.4" y="31.1">330uF</text>
<text x="212.7" y="39.9">HB-PH3-25414PB2GOP</text>
<text x="212.7" y="36.7">U2</text>
<text x="311.9" y="40.2">R1</text>
<text x="311.9" y="43.7">10k</text>
<text x="351.1" y="59.7">st7789-1.30&quot;TFT</text>
<text x="357.3" y="56.1">TFT1</text>
<text x="143.2" y="63.2">R2</text>
<text x="160.9" y="63.2">R3</text>
<text x="186.6" y="63.4">R4</text>
<text x="143.2" y="66.5">1k</text>
<text x="160.9" y="66.5">1k</text>
<text x="186.6" y="66.7">4.7k</text>
<text x="212.7" y="76.9">HB-PH3-25414PB2GOP</text>
<text x="212.7" y="73.7">U5</text>
<text x="131.6" y="87.4" transform="rotate(-90 131.6 87.4)">LED1</text>
<text x="149.3" y="87.4" transform="rotate(-90 149.3 87.4)">LED2</text>
<text x="185.7" y="102">4.7k</text>
<text x="185.7" y="98.7">R7</text>
<text x="221.6" y="101.9">U7</text>
<text x="328.4" y="101.7">10k</text>
<text x="328.4" y="98.5">R5</text>
<text x="340.8" y="101.7">10k</text>
<text x="340.8" y="98.5">R6</text>
<text x="135.1" y="102.3" transform="rotate(-90 135.1 102.3)">TJ-S2005SW9TGLC2G</text>
<text x="152.7" y="102.3" transform="rotate(-90 152.7 102.3)">TJ-S2005SW9TGLC2G</text>
<text x="215" y="105.5">GY-273 HMC5883L</text>
<text x="278.3" y="105.6">TXS0108EPWR</text>
<text x="292.6" y="102.1">U4</text>
<text x="375" y="112.2">PH2.54-01-03PZD</text>
<text x="375" y="109">U6</text>
<text x="27.1" y="119.6">Arduino Uno R3</text>
<text x="34.9" y="116.1">U3</text>
<text x="283.6" y="117.7">H1</text>
<text x="275" y="121.4">PZ254V-12-6P</text>
<text x="202.5" y="128.5">C3</text>
<text x="375" y="135.4">U8</text>
<text x="28.7" y="140.7">R8</text>
<text x="36.7" y="140.7">10k</text>
<text x="199.9" y="139.1">100nF</text>
<text x="375" y="138.6">PH2.54-01-03PZD</text>
<text x="28.7" y="151.4">U9</text>
<text x="67" y="153.1">C4</text>
<text x="249.8" y="154.8">U10</text>
<text x="21.1" y="156.6">LM385Z-2.5</text>
<text x="67" y="156.4">100nF</text>
<text x="137.2" y="160.4">R10</text>
<text x="206.4" y="160.2">GL5549</text>
<text x="206.7" y="156.6">R9</text>
<text x="243.4" y="158.5">LM35DZ/LFT1</text>
<text x="137.2" y="163.7">1k</text>
<text x="156.6" y="167.2">Q1</text>
<text x="297.4" y="167.2">R11</text>
<text x="156.6" y="170.5">BC807</text>
<text x="297.4" y="170.4">10K</text>
<text x="352.4" y="170.8">TS-1006S</text>
<text x="356.2" y="168.2">SW1</text>
<text x="158.1" y="177.1">SG1</text>
<text x="192.3" y="179.3">100nF</text>
<text x="192.3" y="176.1">C7</text>
<text x="206.7" y="177.6">10k</text>
<text x="206.7" y="174.3">R12</text>
<text x="219.3" y="177.9">100nF</text>
<text x="221.9" y="174.3">C5</text>
<text x="275.8" y="177.9">100nF</text>
<text x="278.4" y="174.3">C6</text>
<text x="135.1" y="184.7">U11</text>
<text x="158.1" y="180.3">BUZZER</text>
<text x="299.2" y="184.7">U12</text>
<text x="30.3" y="189.9">10k</text>
<text x="30.3" y="186.6">R13</text>
<text x="72.7" y="189.9">10k</text>
<text x="72.7" y="186.6">R14</text>
<text x="116.8" y="190.2">R16</text>
<text x="135.1" y="188">DHT11</text>
<text x="299.2" y="188">VL53L0X</text>
<text x="388.4" y="191.7">10k</text>
<text x="388.4" y="188.4">R15</text>
<text x="116.8" y="193.5">4.7k</text>
<text x="192.8" y="197.3">CAT24C32WI-G</text>
<text x="200.7" y="193.7">U13</text>
<text x="352.4" y="195.5">TS-1006S</text>
<text x="356.2" y="192.9">SW2</text>
<text x="35.2" y="201.7">SW3</text>
<text x="77.5" y="201.7">SW4</text>
<text x="31.4" y="204.3">TS-1006S</text>
<text x="73.7" y="204.3">TS-1006S</text>
<text x="388.4" y="213.1">R17</text>
<text x="243" y="221.8">U14</text>
<text x="352.4" y="220.2">TS-1006S</text>
<text x="356.2" y="217.6">SW5</text>
<text x="388.4" y="216.4">10k</text>
<text x="236.3" y="225.5">DS3232MZ+TRL</text>
<text x="327.7" y="232.6">50k</text>
<text x="328.6" y="229.1">R18</text>
<text x="161.5" y="239.2">HC-12</text>
<text x="161.5" y="235.9">U16</text>
<text x="304.1" y="237.5">XDBS-CR2032-9</text>
<text x="304.1" y="234.3">BT1</text>
<text x="388.4" y="237.8">R19</text>
<text x="66.7" y="244.4">U15</text>
<text x="206.9" y="244.9">R20</text>
<text x="214.8" y="244.9">10k</text>
<text x="388.4" y="241.1">10k</text>
<text x="58.3" y="248.4">TC5050RGBF08</text>
<text x="137.6" y="249.9">10uF</text>
<text x="137.6" y="246.6">C8</text>
<text x="44.7" y="255.5">R21</text>
<text x="52.5" y="255.5">470</text>
<text x="44.6" y="262.5">R22</text>
<text x="52.5" y="262.5">470</text>
<text x="172.9" y="258.8" transform="rotate(-90 172.9 258.8)">HC-12</text>
<text x="45.5" y="269.6">R24</text>
<text x="52.5" y="269.6">470</text>
<text x="134.7" y="266">R23</text>
<text x="142.4" y="266">470</text>
<text x="122.1" y="282">TJ-S2005SW9TGLC2G</text>
<text x="133.5" y="278.4">LED3</text>
<text x="163.7" y="278.4">R25</text>
<text x="171.6" y="278.4">1k</text>
</g>
<g font-size="3.2" fill="#00f">
<text x="294.6" y="17.6">4</text>
<text x="267.9" y="21.2">3</text>
<text x="272.3" y="22.6">In</text>
<text x="285.8" y="19.1">TAB</text>
<text x="286.3" y="22.6">Out</text>
<text x="294.6" y="21.2">2</text>
<text x="281.9" y="28.8" transform="rotate(-90 281.9 28.8)">1</text>
<text x="283.3" y="24.3" transform="rotate(-90 283.3 24.3)">GND</text>
<text x="211.2" y="44.1">1</text>
<text x="211.2" y="47.6">2</text>
<text x="214.7" y="45.9">1</text>
<text x="211.2" y="51.2">3</text>
<text x="214.7" y="49.4">2</text>
<text x="214.7" y="52.9">3</text>
<text x="211.2" y="54.7">4</text>
<text x="214.7" y="56.4">4</text>
<text x="211.2" y="81.1">1</text>
<text x="214.7" y="82.9">1</text>
<text x="211.2" y="84.7">2</text>
<text x="211.2" y="88.2">3</text>
<text x="214.7" y="86.4">2</text>
<text x="214.7" y="90">3</text>
<text x="211.2" y="91.7">4</text>
<text x="214.7" y="93.5">4</text>
<text x="214.9" y="112.9">4</text>
<text x="214.9" y="109.4">5</text>
<text x="219.4" y="110.8">DRDY</text>
<text x="214.9" y="119.9">2</text>
<text x="214.9" y="116.4">3</text>
<text x="219.4" y="117.8">SCL</text>
<text x="219.4" y="114.3">SDA</text>
<text x="373.5" y="116.4">1</text>
<text x="373.5" y="119.9">2</text>
<text x="377" y="118.2">1</text>
<text x="214.9" y="123.5">1</text>
<text x="219.4" y="124.9">VCC</text>
<text x="219.4" y="121.4">GND</text>
<text x="280" y="125.2">1</text>
<text x="289.5" y="125.2">2</text>
<text x="373.5" y="123.5">3</text>
<text x="377" y="121.7">2</text>
<text x="377" y="125.2">3</text>
<text x="280" y="128.8">3</text>
<text x="283.5" y="127">12</text>
<text x="283.5" y="130.5">34</text>
<text x="289.5" y="128.8">4</text>
<text x="280" y="132.3">5</text>
<text x="283.5" y="134.1">56</text>
<text x="289.5" y="132.3">6</text>
<text x="373.5" y="142.9">1</text>
<text x="373.5" y="146.4">2</text>
<text x="373.5" y="149.9">3</text>
<text x="377" y="144.6">1</text>
<text x="377" y="148.2">2</text>
<text x="377" y="151.7">3</text>
<text x="241.2" y="162.3">1</text>
<text x="241.2" y="165.8">2</text>
<text x="244.7" y="164">+VS</text>
<text x="244.7" y="167.6">VOUT</text>
<text x="354.3" y="172.9">4</text>
<text x="363.4" y="172.9">3</text>
<text x="354.3" y="179.9">2</text>
<text x="363.4" y="179.9">1</text>
<text x="131.9" y="195.8">2</text>
<text x="135.4" y="197.6">SDA</text>
<text x="294.3" y="192.3">1</text>
<text x="294.3" y="195.8">2</text>
<text x="298.8" y="193.7">VCC</text>
<text x="298.8" y="197.2">GND</text>
<text x="354.3" y="197.6">4</text>
<text x="363.4" y="197.6">3</text>
<text x="131.9" y="199.3">3</text>
<text x="135.4" y="201.1">NC</text>
<text x="191.8" y="201.1">1</text>
<text x="195.3" y="202.8">A0</text>
<text x="294.3" y="199.3">3</text>
<text x="294.3" y="202.8">4</text>
<text x="298.8" y="200.7">SCL</text>
<text x="33.3" y="206.4">4</text>
<text x="42.3" y="206.4">3</text>
<text x="75.6" y="206.4">4</text>
<text x="84.7" y="206.4">3</text>
<text x="191.8" y="204.6">2</text>
<text x="191.8" y="208.1">3</text>
<text x="195.3" y="206.4">A1</text>
<text x="195.3" y="209.9">A2</text>
<text x="204.2" y="209.9">SCL</text>
<text x="205.3" y="206.4">WP</text>
<text x="211.8" y="208.1">6</text>
<text x="211.8" y="204.6">7</text>
<text x="294.3" y="206.4">5</text>
<text x="294.3" y="209.9">6</text>
<text x="298.8" y="204.3">SDA</text>
<text x="298.8" y="207.8">GPIO1</text>
<text x="354.3" y="204.6">2</text>
<text x="363.4" y="204.6">1</text>
<text x="33.3" y="213.4">2</text>
<text x="42.3" y="213.4">1</text>
<text x="75.6" y="213.4">2</text>
<text x="84.7" y="213.4">1</text>
<text x="211.8" y="211.7">5</text>
<text x="298.8" y="211.3">XSHUT</text>
<text x="354.3" y="222.2">4</text>
<text x="363.4" y="222.2">3</text>
<text x="227.1" y="229.3">1</text>
<text x="230.6" y="231.1">32KHZ</text>
<text x="253.6" y="231.1">SCL</text>
<text x="261.2" y="232.8">7</text>
<text x="261.2" y="229.3">8</text>
<text x="354.3" y="229.3">2</text>
<text x="363.4" y="229.3">1</text>
<text x="227.1" y="236.4">3</text>
<text x="227.1" y="239.9">4</text>
<text x="230.6" y="238.1">INT#/SQW</text>
<text x="251.3" y="238.1">VBAT</text>
<text x="253" y="234.6">SDA</text>
<text x="261.2" y="236.4">6</text>
<text x="230.6" y="241.7">RST</text>
<text x="155" y="246.9">1</text>
<text x="155" y="250.3">2</text>
<text x="159.5" y="248.4">VCC</text>
<text x="159.5" y="251.7">GND</text>
<text x="155" y="254">3</text>
<text x="155" y="257.4">4</text>
<text x="159.5" y="255.4">RX</text>
<text x="155" y="261.1">5</text>
<text x="159.5" y="258.8">TX</text>
<text x="159.5" y="262.5">SET</text>
</g>
<text font-size="3.2" fill="#900" x="46.9" y="46" transform="rotate(-90 46.9 46)">SCL</text>
<text font-size="3.2" fill="#933" x="50.4" y="46.6" transform="rotate(-90 50.4 46.6)">SDA</text>
<g font-size="3.2" fill="#8d2323">
<text x="57.5" y="47.5" transform="rotate(-90 57.5 47.5)">GND</text>
<text x="54" y="48.4" transform="rotate(-90 54 48.4)">AREF</text>
<text x="78.7" y="52.2" transform="rotate(-90 78.7 52.2)">PB0/D8</text>
<text x="85.7" y="52.5" transform="rotate(-90 85.7 52.5)">PD7/D7</text>
<text x="96.3" y="52.5" transform="rotate(-90 96.3 52.5)">PD4/D4</text>
<text x="106.9" y="55.6" transform="rotate(-90 106.9 55.6)">TX/PD1/1</text>
<text x="110.4" y="55.9" transform="rotate(-90 110.4 55.9)">RX/PD0/0</text>
<text x="61" y="62.3" transform="rotate(-90 61 62.3)">SCK/PB5/D13</text>
<text x="64.6" y="64.4" transform="rotate(-90 64.6 64.4)">MISO/PB4/D12</text>
<text x="75.1" y="60.9" transform="rotate(-90 75.1 60.9)">PWR/PB1/D9</text>
<text x="89.3" y="61.2" transform="rotate(-90 89.3 61.2)">PWR/PD6/D6</text>
<text x="92.8" y="61.2" transform="rotate(-90 92.8 61.2)">PWR/PD5/D5</text>
<text x="103.4" y="61.6" transform="rotate(-90 103.4 61.6)">INT0/PD2/D2</text>
<text x="296.9" y="63.6" transform="rotate(-90 296.9 63.6)">19</text>
<text x="304.1" y="62.7" transform="rotate(-90 304.1 62.7)">2</text>
<text x="71.6" y="68.7" transform="rotate(-90 71.6 68.7)">SS/PWR/PB2/D10</text>
<text x="99.8" y="70.3" transform="rotate(-90 99.8 70.3)">INT1/PWR/PD3/D3</text>
<text x="282.4" y="70.4">20</text>
<text x="288.6" y="72">B1</text>
<text x="310" y="68.6">OE</text>
<text x="310.5" y="72">A1</text>
<text x="316.1" y="66.9">10</text>
<text x="317.9" y="70.3">1</text>
<text x="68.1" y="73.1" transform="rotate(-90 68.1 73.1)">MOSI/PWR/PB3/D11</text>
<text x="282.8" y="74.1">18</text>
<text x="283" y="77.6">17</text>
<text x="288.6" y="75.5">B2</text>
<text x="299.2" y="74.7" transform="rotate(-90 299.2 74.7)">VCCB</text>
<text x="306.2" y="74.5" transform="rotate(-90 306.2 74.5)">VCCA</text>
<text x="310.5" y="75.5">A2</text>
<text x="318.3" y="74.1">3</text>
<text x="318.5" y="77.8">4</text>
<text x="282.8" y="81.1">16</text>
<text x="288.6" y="82.5">B4</text>
<text x="288.6" y="79">B3</text>
<text x="310.5" y="79">A3</text>
<text x="310.5" y="82.5">A4</text>
<text x="318.5" y="81.1">5</text>
<text x="283" y="84.7">15</text>
<text x="283.3" y="88.2">14</text>
<text x="288.6" y="89.6">B6</text>
<text x="288.6" y="86.1">B5</text>
<text x="310.5" y="86.1">A5</text>
<text x="310.5" y="89.6">A6</text>
<text x="318.2" y="84.7">6</text>
<text x="318.3" y="88.2">7</text>
<text x="283" y="91.7">13</text>
<text x="283.1" y="95.1">12</text>
<text x="288.6" y="93.1">B7</text>
<text x="310.5" y="93.1">A7</text>
<text x="318.3" y="91.7">8</text>
<text x="318.6" y="95.1">9</text>
<text x="288.6" y="96.7">B8</text>
<text x="302.7" y="98.1" transform="rotate(-90 302.7 98.1)">GND</text>
<text x="310.5" y="96.7">A8</text>
<text x="300.3" y="103.4" transform="rotate(-90 300.3 103.4)">11</text>
<text x="61" y="108.7" transform="rotate(-90 61 108.7)">NC</text>
<text x="64.6" y="108.7" transform="rotate(-90 64.6 108.7)">IOREF</text>
<text x="68.1" y="108.7" transform="rotate(-90 68.1 108.7)">RESET</text>
<text x="71.6" y="108.7" transform="rotate(-90 71.6 108.7)">3.3V</text>
<text x="75.1" y="108.7" transform="rotate(-90 75.1 108.7)">5V</text>
<text x="78.7" y="108.7" transform="rotate(-90 78.7 108.7)">GND2</text>
<text x="82.2" y="108.7" transform="rotate(-90 82.2 108.7)">GND1</text>
<text x="85.7" y="108.7" transform="rotate(-90 85.7 108.7)">VIN</text>
<text x="92.8" y="108.7" transform="rotate(-90 92.8 108.7)">14/A0/PC0</text>
<text x="96.3" y="108.7" transform="rotate(-90 96.3 108.7)">15/A1/PC1</text>
<text x="99.8" y="108.7" transform="rotate(-90 99.8 108.7)">16/A2/PC2</text>
<text x="103.4" y="108.7" transform="rotate(-90 103.4 108.7)">17/A3/PC3</text>
<text x="106.9" y="108.7" transform="rotate(-90 106.9 108.7)">18/A4/PC4/SDA</text>
<text x="110.4" y="108.7" transform="rotate(-90 110.4 108.7)">19/A5/PC5/SCL</text>
</g>
<g font-size="3.2">
<text x="241.2" y="169.3">3</text>
<text x="244.7" y="171.1">GND</text>
<text x="131.9" y="202.8">4</text>
<text x="135.4" y="204.6">GND</text>
<text x="191.8" y="211.7">4</text>
<text x="195.3" y="213.4">VSS SDA</text>
<text x="261.2" y="239.9">5</text>
<text x="252.5" y="241.7">GND</text>
</g>
<g font-size="3.2" fill="#f00">
<text x="131.9" y="192.3">1</text>
<text x="135.4" y="194">VDD</text>
<text x="203.8" y="202.8">VCC</text>
<text x="211.8" y="201.1">8</text>
<text x="227.1" y="232.8">2</text>
<text x="230.6" y="234.6">VCC</text>
</g>
<g font-size="2.5" fill="#800">
<text x="350.7" y="77.1">TECHNOIOT 1.3&quot;TFT</text>
<text x="352.1" y="72.5">ST7789</text>
<text x="368.3" y="72.5">3V3</text>
</g>
<g font-size="1.8" fill="#00f">
<text x="339.9" y="63.5">7</text>
<text x="342.8" y="64.5">GND</text>
<text x="339.9" y="70.6">5</text>
<text x="339.9" y="67">6</text>
<text x="342.8" y="71.6">SCL</text>
<text x="342.8" y="68.1">VCC</text>
<text x="339.9" y="74.1">4</text>
<text x="339.9" y="77.6">3</text>
<text x="342.8" y="75.1">SDA</text>
<text x="339.9" y="81.1">2</text>
<text x="342.8" y="78.7">RES</text>
<text x="342.8" y="82.2">DC</text>
<text x="339.9" y="84.7">1</text>
<text x="342.8" y="85.7">BLK</text>
</g>
<text font-size="1.8" fill="#800" x="381" y="80.1" transform="rotate(-90 381 80.1)">240*240</text>
</svg>
